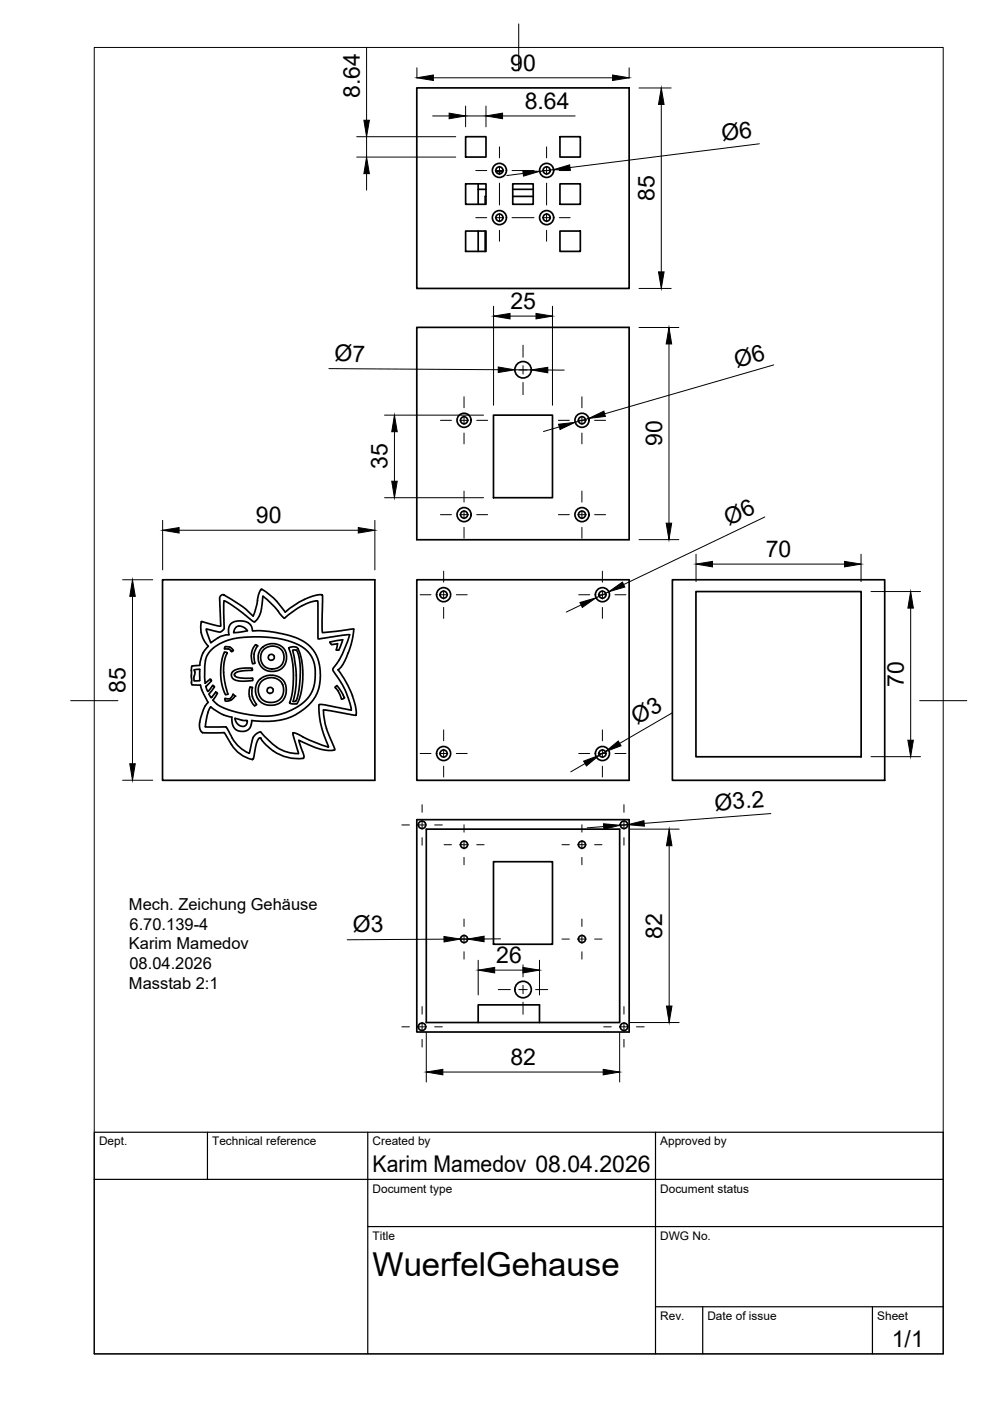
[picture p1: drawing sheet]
<svg xmlns="http://www.w3.org/2000/svg" width="210mm" height="297mm" viewBox="0 0 210 297" stroke-linecap="round" stroke-linejoin="round" font-family="sans-serif">
<!-- layer: Visible -->
<g fill="none" stroke="#000" stroke-width=".36">
<path d="M88.4 18.6h45v42.6h-45zM98.7 39h4.3v4.3h-4.3zM98.7 29h4.3v4.3h-4.3zM101.4 39v4.3M105.2 36.4h1.4M108.7 39h4.4v4.3h-4.4zM118.7 39h4.3v4.3h-4.3zM118.7 29h4.3v4.3h-4.3zM98.7 49h4.3v4.3h-4.3zM101.4 49v4.3M101.4 40.1h1.6M102.9 49v4.3"/>
<path d="M103 41.6h-.1v1.7M108.7 40.1h4.4M108.7 41.6h4.4M118.7 49h4.3v4.3h-4.3zM88.4 69.4h45v45h-45zM104.6 88h12.5v17.5h-12.5zM34.5 122.9h45v42.5h-45zM42.7 134.1l-.1-1.4 .1-.9 3.4 .9h.7l-.2-5.9 .3-.6 .6-.1 2.8 1.8 1.7 1.2 1.7 1.5 .7-2.2 .5-2.5 .6-1a17.4 17.4 0 0 1 5 4.9 16.9 16.9 0 0 1 5.7-3.4l1.6-.3 .6 .1v7.9l6.5-.7a12.2 12.2 0 0 1-1.1 5M42.7 134.1l.5 1.6 1 1.3a6.4 6.4 0 0 0-1.9 4.1l-1.5 .1-.2 .1v3.5l.2 .4 1.7 .1M48.8 137.2l-1-.1-.2 .4 .9 .1 .6 .5h.2l.1-.3-.6-.6M50 133.1l.5-.3a1.84 1.84 0 0 1 2 .9l-2.9 .5zM56 137.7l.7-.5 1-.2 1.2 .2 .6 .4 .6 .9 .1 1-.2 .9-.5 .8-.7 .4-.9 .2-1-.1-.8-.4-.5-.7-.3-1 .1-1.1z"/>
<path d="M57.1 138.9a.64 .64 0 0 1 1 .2 .64 .64 0 0 1-.6 .9 .64 .64 0 0 1-.6-.9l.2-.2M60.3 131.1a16.2 16.2 0 0 1 5-3.3l1.3-.3h.8l.1 8 6.6-.9M60.3 131.1l-1.1-1.2a15 15 0 0 0-3.5-3.5l-.4 3.5-.6 1.2-.8 .8-3.9-3-2.5-1.5v6l-.7 .6h-.3l-2.8-.6 1 2.9 .9-.6a5.7 5.7 0 0 1 2.9-1.2v-1.2l.4-1 1-.6 1.2-.1 .8 .1 1 .5 .4 .6 .2 1 1.7-.1 2.6 .3 2.9 .6 2 .6 2.2 1.1 1.5 1.5 1 2 .5 2.6-.1 2.8-.9 2.4-1.5 1.9-1.2 1-1.7 1.1-1.9 .8-2.5 .5h-2.7l-2-.1-.1 .9-.3 .7-.7 .5-.6 .2-1.2-.2-.8-.5-.4-.9-.1-1.4M61.3 137.4l1.1-.3 .7 .3 .5 1.2 .5 2.3 .1 2.3-.1 2.4-.7 2.7-.6 1-.9-.1-.5-.2 .6-2.4 .2-3.9-.3-3zM62 138l.8-.2 .3 .6 .4 1.3 .2 2-.1 2.8-.4 3-.5 1.2h-.6M62.1 137.9a20.5 20.5 0 0 1 .1 10.8M70 136.1l2.7-.5-.9 2.2M70 136.2l.3 .5 1.3-.2-.3 1.3h.5M73.8 138.4l-1 2.3-.5 .7-.6 .6a20.7 20.7 0 0 1 3.6 7.6l.2 1.3-.1 .8-6.8-1.2M74.1 134.6l-.2 .7a17.7 17.7 0 0 1-2.5 5.5l-.7 .9-.1 .4 2.5 4 1 2.8 .4 1.6-5.5-1-1.3-.1a15.5 15.5 0 0 0 .8 6l1.1 3M88.4 122.9h45v42.5h-45zM142.6 122.9h45v42.5h-45z"/>
<path d="M147.6 125.4h35v35.1h-35zM41.2 142l.1 .5M41.3 142.5l-.2 1.2 .1 .6M42.3 141.9v2.4h-1.1M42.3 141.9l-1.1 .1M42.5 145.2l.3 1 1.3 2.7M43.6 140l.4-1.2 1.1-1.3 1.6-1.1 1-.4 2.8-.8 4.7-.2 4.3 .5 2.2 .6 1.5 .6 1.2 .7 .9 .8 .8 1 .4 1 .3 1.7v2.4l-.3 1.4-.6 1.4-.6 .9-1.4 1.3-1.7 1-1.9 .9-2.2 .5-2.7 .1-3.5-.4-2.7-.7-2.7-1-1.4-1.3 1-1.4M43.6 140l-.2 2.1 .1 2.8 1.1-.9 .2 .3-1.1 1.2v.3l.4 .8 1-1.3 .4 .4-1.2 1.4M44.1 151.1l.6-1.2 2.7 1.7M44.1 151.1l-.6 3h4.4l.9 1.5a8.4 8.4 0 0 0 4 4.1l.8-3.2a2.15 2.15 0 0 1 1.6-1.3l1.9 1.9 1.6 1.4M44.1 148.9a7.7 7.7 0 0 0-1.8 5.3l.2 .7 .5 .4h4.5l.9 1.5a9.6 9.6 0 0 0 3.7 3.8l1.5 .4 .7-3.2 .3-.8 .5-.6 1.3 1.5 1.6 1.4M46.1 147l-.4-.2-.9 1.1-.5-.8"/>
<path d="M47.4 151.6l1.8 .4M47.4 142.6l.2-2.4 .6-1.8-.3-.1-.4 .1-.4 1.3-.3 3 .4 2.9 .6 1.7M47.4 142.5l.3 2.1 .6 2.6-.5 .1M49.8 147.6a1.73 1.73 0 0 1-1.4 1h-.6l-.1-.2a.22 .22 0 0 1 .1-.3 .22 .22 0 0 1 .3 .1l.7-.1 .6-.9 .4 .4M49.8 152.3l.3 .8 .5 .6 .8 .3 .5-.1 .4-.4 .1-.7-1.2-.1M49.9 152.3l1.4 .4M53 145.7l.5 .1a5.1 5.1 0 0 0 .8 3.6l-.3 .3a3.8 3.8 0 0 1-1-4zM53.6 143.8l-2.9-.1-.7-.2-.3-.4 .2-.4 .6-.3 3-.3-.1-.4h-1.8l-1.3 .2-.9 .4-.3 .6 .2 .9 .9 .5 1.1 .1 2.3-.1M53.6 143.8v.5M54 140.6l-.4 .1M54 140.6a3.8 3.8 0 0 1 .6-3.6l-.3-.3a3.4 3.4 0 0 0-.7 4M55.3 144.6l.8-.6 1.1-.3h1l1 .5 .6 .7 .3 1v1.1l-.5 .9-.7 .7-1 .3h-1.3l-1-.6-.5-.7-.3-1 .1-1.2z"/>
<path d="M57.2 147h.1M58 159.3a7.5 7.5 0 0 0 6.4 1.4v-.5l-.2-.8M58.7 158.5l1.2 .6 1.3 .4 2.1 .3M64.2 156.2l2.7 1.2 2.7 1M64.2 156.2l-1.2-.6-.9-.2 1.2 4.4M68.6 150.5a19.6 19.6 0 0 0 2.1 7.5l.3 1-.6 .1-1.5-.1-2.1-.5-3.4-1.5 .8 2.4M71.1 145.7l.3-.3a3.7 3.7 0 0 1 1.3 1.9l.3 .5a.4 .4 0 0 1-.2 .4 .4 .4 0 0 1-.4 0l-.6-1.4zM88.4 173.8h45v45h-45zM90.4 175.8h41v41h-41zM104.6 182.7h12.5v17.5h-12.5zM101.4 216.8v-3.8h13v3.8"/>
<circle cx="105.9" cy="36.1" r="1.49"/>
<circle cx="105.9" cy="36.1" r=".75"/>
<circle cx="115.9" cy="36.1" r="1.49"/>
<circle cx="115.9" cy="36.1" r=".75"/>
<circle cx="105.9" cy="46.1" r="1.49"/>
<circle cx="105.9" cy="46.1" r=".75"/>
<circle cx="115.9" cy="46.1" r="1.49"/>
<circle cx="115.9" cy="46.1" r=".75"/>
<circle cx="110.9" cy="78.4" r="1.75"/>
<circle cx="98.4" cy="89.1" r="1.49"/>
<circle cx="98.4" cy="89.1" r=".75"/>
<circle cx="123.4" cy="89.1" r="1.49"/>
<circle cx="123.4" cy="89.1" r=".75"/>
<circle cx="98.4" cy="109.1" r="1.49"/>
<circle cx="98.4" cy="109.1" r=".75"/>
<circle cx="123.4" cy="109.1" r="1.49"/>
<circle cx="123.4" cy="109.1" r=".75"/>
<circle cx="57.8" cy="139.4" r="3"/>
<circle cx="94.1" cy="126.1" r=".75"/>
<circle cx="94.1" cy="126.1" r="1.49"/>
<circle cx="127.7" cy="126.1" r=".75"/>
<circle cx="127.7" cy="126.1" r="1.49"/>
<circle cx="57.3" cy="146.4" r=".63"/>
<circle cx="57.4" cy="146.3" r="3.3"/>
<circle cx="94.1" cy="159.8" r=".75"/>
<circle cx="94.1" cy="159.8" r="1.49"/>
<circle cx="127.7" cy="159.8" r=".75"/>
<circle cx="127.7" cy="159.8" r="1.49"/>
<circle cx="89.5" cy="174.9" r=".79"/>
<circle cx="98.4" cy="179.1" r=".75"/>
<circle cx="123.4" cy="179.1" r=".75"/>
<circle cx="132.3" cy="174.9" r=".79"/>
<circle cx="98.4" cy="199.1" r=".75"/>
<circle cx="123.4" cy="199.1" r=".75"/>
<circle cx="89.5" cy="217.7" r=".79"/>
<circle cx="110.9" cy="209.8" r="1.75"/>
<circle cx="132.3" cy="217.7" r=".79"/>
</g>
<circle cx="49.8" cy="147.6" r=".18" fill="#000"/>
<!-- layer: BORDER -->
<path d="M20 10.1h180v276.9h-180zM110 5.1v10M15 148.6h10M195 148.6h10" fill="none" stroke="#000" stroke-width=".21"/>
<!-- layer: TITLEBLOCK -->
<path d="M20 240.1h180v46.9h-180zM20 250h180M44 240.1v9.9M78 240.1v46.9M139 240.1v46.9M78 260.1h122M139 277.1h61M149 277.1v9.9M185 277.1v9.9" fill="none" stroke="#000" stroke-width=".25"/>
<!-- layer: Smart Centers -->
<g fill="none" stroke="#000" stroke-width=".21">
<path d="M100.9 36.2h2.3M105 36.2h1.8M105.9 31.1v2.4M105.9 35.2v1.8M105.9 38.8v4.7M108.6 36.2h4.6M115 36.2h1.8M115.9 31.1v2.4M115.9 35.2v1.8M115.9 38.8v4.7M118.6 36.2h2.3M100.9 46.2h2.3"/>
<path d="M105 46.2h1.8M105.9 45.3v1.7M105.9 48.8v2.3M108.6 46.2h4.6M115 46.2h1.8M115.9 45.3v1.7M115.9 48.8v2.3M118.6 46.2h2.3M105.6 78.4h2.6M110 78.4h1.8M110.9 73.2v2.5M110.9 77.5v1.8"/>
<path d="M113.6 78.4h2.5M93.4 89.1h2.3M97.5 89.1h1.8M98.4 84.1v2.4M98.4 88.2v1.8M98.4 91.8v2.3M101.1 89.1h2.3M110.9 81.1v2.6M118.4 89.1h2.3M122.5 89.1h1.8M123.4 84.1v2.4M123.4 88.2v1.8"/>
<path d="M123.4 91.8v2.3M126.1 89.1h2.3M93.4 109.1h2.3M97.5 109.1h1.8M98.4 104.1v2.4M98.4 108.2v1.8M98.4 111.8v2.3M101.1 109.1h2.3M118.4 109.1h2.3M122.5 109.1h1.8M123.4 104.1v2.4M123.4 108.2v1.8"/>
<path d="M123.4 111.8v2.3M126.1 109.1h2.3M89.1 126.1h2.3M93.2 126.1h1.8M94.1 121.1v2.3M94.1 125.2v1.8M94.1 128.8v2.3M96.8 126.1h2.3M122.7 126.1h2.3M126.8 126.1h1.8M127.7 121.1v2.3M127.7 125.2v1.8"/>
<path d="M127.7 128.8v2.3M130.4 126.1h2.3M89.1 159.8h2.3M93.2 159.8h1.8M94.1 154.8v2.3M94.1 158.9v1.7M96.8 159.8h2.3M122.7 159.8h2.3M126.8 159.8h1.8M127.7 154.8v2.3M127.7 158.9v1.7M130.4 159.8h2.3"/>
<path d="M85.2 174.9h1.6M88.6 174.9h1.8M89.5 170.6v1.6M89.5 174v1.8M89.5 177.6v1.6M92.2 174.9h1.6M94.1 162.4v2.3M94.1 179.1h1.6M97.5 179.1h1.8M98.4 174.9v1.5M98.4 178.2v1.8M101.1 179.1h1.5"/>
<path d="M119.1 179.1h1.6M122.5 179.1h1.8M123.4 174.9v1.5M123.4 178.2v1.8M126.1 179.1h1.5M127.7 162.4v2.3M128 174.9h1.6M131.4 174.9h1.8M132.3 170.6v1.6M132.3 174v1.8M132.3 177.6v1.6M135 174.9h1.6"/>
<path d="M94.1 199.1h1.6M97.5 199.1h1.8M98.4 181.8v1.6M98.4 194.8v1.6M98.4 198.2v1.8M101.1 199.1h1.5M119.1 199.1h1.6M122.5 199.1h1.8M123.4 181.8v1.6M123.4 194.8v1.6M123.4 198.2v1.8M126.1 199.1h1.5"/>
<path d="M85.2 217.7h1.6M88.6 217.7h1.8M89.5 213.4v1.6M89.5 216.8v1.8M92.2 217.7h1.6M98.4 201.8v1.6M105.6 209.8h2.6M110 209.8h1.8M110.9 204.6v2.5M110.9 208.9v1.8M110.9 212.5v2.6M113.6 209.8h2.5"/>
<path d="M123.4 201.8v1.6M128 217.7h1.6M131.4 217.7h1.8M132.3 213.4v1.6M132.3 216.8v1.8M135 217.7h1.6M89.5 220.4v1.6M132.3 220.4v1.6"/>
</g>
<!-- layer: FD_Dimensions -->
<g fill="none" stroke="#000" stroke-width=".21">
<path d="M77.7 10.1v15.4M88.4 14.4v2.2M91.9 16.5h38M133.4 14.4v2.2M135.5 18.7h6.8M75.6 33.3h21M75.6 29h21M77.7 29v4.3M77.7 36.8v3.5M91.7 24.6h3.5M98.7 22.5v4.4M98.7 24.6h4.3"/>
<path d="M103 22.5v4.4M106.6 24.6h15.3M110.9 36.8l-3.4 .4M117.4 36l-3 .3M140.2 22.1v35.5M161 30.5l-40.2 5M69.7 78.2l35.9 .2M104.6 64.9v21M108.1 67h5.5M109.1 78.4h3.5M116.1 78.5h3.5M117.1 64.9v21"/>
<path d="M135.5 61.2h6.8M135.5 69.4h8.4M141.8 72.9v38M164 77.4l-35.8 10.3M81.5 88h21M83.6 91.5v10.5M118.6 90.5l-3.4 1M124.8 88.7l-2.9 .8M34.5 110.3v10.5M38 112.4h38M79.5 110.3v10.5M81.5 105.5h21"/>
<path d="M135.5 114.4h8.4M147.6 117.5v5.8M151.1 119.6h28M162.2 109.6l-30 14.3M182.6 117.5v5.8M26 122.9h6.4M28.1 126.4v35.5M123.2 128.3l-3.1 1.5M129.1 125.5l-2.7 1.3M184.7 125.4h10.5M193.1 128.9v28M128.4 159.4l-1.3 .7"/>
<path d="M142.5 151.1l-11.1 6.5M26 165.4h6.4M124 161.9l-3 1.7M128 175.2l-3.5 .3M133.1 174.8l-1.6 .2M133.5 175.8h10.5M141.9 179.3v34M163.4 172.5l-26.8 2.1M184.7 160.4h10.5M94.1 199.1l-20.5 .1M97.6 199.1h1.5M106.1 199.1h-3.5"/>
<path d="M90.4 218.9v10.5M101.4 203.6v7.4M104.9 205.7h6M114.4 203.6v7.4M131.4 218.9v10.5M133.5 216.8h10.5M93.9 227.3h34"/>
</g>
<g fill="#000" stroke="#000" stroke-width=".21">
<path d="M88.4 16.5l3.5-.6v1.2zM129.9 15.9l3.5 .6-3.5 .6zM77.7 33.3l.6 3.5h-1.1zM77.2 25.5h1.1l-.6 3.5zM95.2 24l3.5 .6-3.5 .6zM103 24.6l3.6-.6v1.2zM110.8 36.2l3.6 .1-3.4 1zM117.4 36l3.4-1 .1 1.1zM140.2 18.7l.6 3.4h-1.2zM139.6 57.6h1.2l-.6 3.6zM105.6 77.8l3.5 .6-3.5 .6zM104.6 67l3.5-.6v1.2z"/>
<path d="M113.6 66.4l3.5 .6-3.5 .6zM112.6 78.4l3.5-.5v1.1zM141.8 69.4l.6 3.5h-1.2zM83.6 88l.6 3.5h-1.1zM118.4 89.9l3.5-.4-3.2 1.6zM124.8 88.7l3.2-1.5 .4 1.1zM34.5 112.4l3.5-.5v1.1zM76 111.9l3.5 .5-3.5 .6zM83.1 102h1.1l-.6 3.5zM141.2 110.9h1.2l-.6 3.5zM147.6 119.6l3.5-.6v1.2zM179.1 119l3.5 .6-3.5 .6z"/>
<path d="M28.1 122.9l.6 3.5h-1.2zM123 127.7l3.4-.9-2.9 2zM129.1 125.5l2.9-2.1 .5 1.1zM193.1 125.4l.6 3.5h-1.2zM128.4 159.4l2.7-2.3 .6 1zM192.5 156.9h1.2l-.6 3.5zM27.5 161.9h1.2l-.6 3.5zM123.7 161.4l3.4-1.3-2.8 2.3zM128 174.7l3.5 .3-3.5 .8zM133.1 174.8l3.4-.8 .1 1.2zM141.9 175.8l.6 3.5h-1.2zM94.1 198.6l3.5 .5-3.5 .6z"/>
<path d="M99.1 199.1l3.5-.6v1.2zM101.4 205.7l3.5-.6v1.2zM110.9 205.1l3.5 .6-3.5 .6zM141.3 213.3h1.2l-.6 3.5zM90.4 227.3l3.5-.6v1.2zM127.9 226.7l3.5 .6-3.5 .6z"/>
</g>
<text font-size="7" x="79" y="270.6">WuerfelGehause</text>
<g font-size="4.9">
<text x="108.2" y="15">90</text>
<text x="76.3" y="20.8" transform="rotate(-90 76.3 20.8)">8.64</text>
<text x="111.3" y="23.1">8.64</text>
<text x="153.2" y="29.9" transform="rotate(-7 153.2 29.9)">Ø6</text>
<text x="138.7" y="42.6" transform="rotate(-90 138.7 42.6)">85</text>
<text x="108.2" y="65.6">25</text>
<text x="70.9" y="76.6">Ø7</text>
<text x="156.2" y="78" transform="rotate(-16 156.2 78)">Ø6</text>
<text x="140.4" y="94.6" transform="rotate(-90 140.4 94.6)">90</text>
<text x="82.2" y="99.5" transform="rotate(-90 82.2 99.5)">35</text>
<text x="54.3" y="111">90</text>
<text x="154.5" y="111.6" transform="rotate(-26 154.5 111.6)">Ø6</text>
<text x="162.3" y="118.1">70</text>
<text x="26.6" y="146.9" transform="rotate(-90 26.6 146.9)">85</text>
<text x="191.6" y="145.7" transform="rotate(-90 191.6 145.7)">70</text>
<text x="135.1" y="153.7" transform="rotate(-30 135.1 153.7)">Ø3</text>
<text x="151.6" y="171.9" transform="rotate(-4 151.6 171.9)">Ø3.2</text>
<text x="74.8" y="197.7">Ø3</text>
<text x="140.4" y="199" transform="rotate(-90 140.4 199)">82</text>
<text x="105.2" y="204.2">26</text>
<text x="108.2" y="225.9">82</text>
<text x="79" y="248.5">Karim Mamedov 08.04.2026</text>
<text x="189.1" y="285.7">1/1</text>
</g>
<g font-size="3.5">
<text x="27.3" y="193">Mech. Zeichung Gehäuse</text>
<text x="27.5" y="197.1">6.70.139-4</text>
<text x="27.3" y="201.3">Karim Mamedov</text>
<text x="27.3" y="209.7">Masstab 2:1</text>
<text x="27.5" y="205.5">08.04.2026</text>
</g>
<g font-size="2.5">
<text x="21" y="242.9">Dept.</text>
<text x="45" y="242.9">Technical reference</text>
<text x="79" y="242.9">Created by</text>
<text x="140" y="242.9">Approved by</text>
<text x="79" y="252.8">Document type</text>
<text x="140" y="252.8">Document status</text>
<text x="79" y="262.9">Title</text>
<text x="140" y="262.9">DWG No.</text>
<text x="140" y="279.9">Rev.</text>
<text x="150" y="279.9">Date of issue</text>
<text x="186" y="279.9">Sheet</text>
</g>
</svg>
